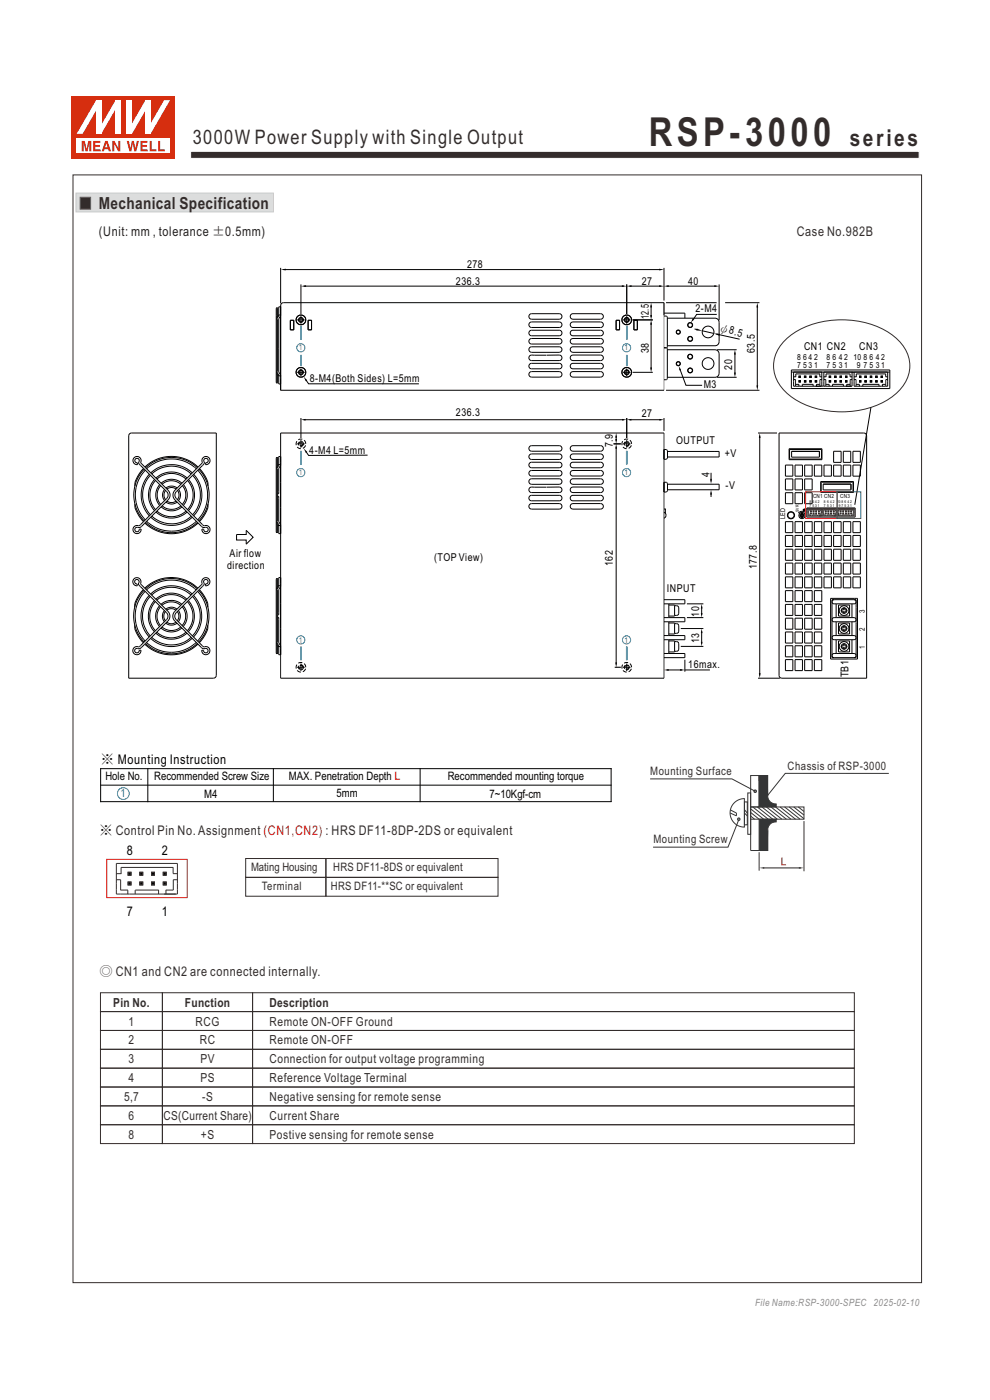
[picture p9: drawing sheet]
<svg xmlns="http://www.w3.org/2000/svg" width="210mm" height="297mm" viewBox="0 0 210 297" stroke-linecap="round" stroke-linejoin="round" font-family="sans-serif">
<path d="M16.1 41h41.9v4h-41.9z" fill-rule="evenodd" fill="#dcdddd" stroke="#c9caca" stroke-width=".21"/>
<path d="M17 41.8h2.2v2.6h-2.2z" fill-rule="evenodd" fill="#332c2b" stroke="#5f5d5d" stroke-width=".21"/>
<path d="M21.4 166.6h108.2M31.4 163.1v7M58 163.1v6.9M89.1 163.1v7M129.6 163.1h-108.3v7h108.3M129.6 163.1v6.9" fill="none" stroke="#000" stroke-width=".21"/>
<circle cx="26.2" cy="168.3" r="1.25" fill="none" stroke="#008fd7" stroke-width=".21"/>
<g fill="none" stroke="#332c2b" stroke-width=".21">
<path d="M52.1 182.1h17v4h-17zM52.1 186.1h17v4h-17zM69.1 182.1h36.5v4h-36.5zM69.1 186.1h36.5v4h-36.5zM21.3 214.6h13.1v4h-13.1zM21.3 218.6h13.1v4h-13.1zM21.3 210.6h13.1v4h-13.1zM34.4 214.6h19.2v4h-19.2zM34.4 218.6h19.2v4h-19.2zM34.4 210.6h19.2v4h-19.2zM53.6 214.6h127.6v4h-127.6zM53.6 218.6h127.6v4h-127.6z"/>
<path d="M53.6 210.6h127.6v4h-127.6zM21.3 226.6h13.1v4h-13.1zM21.3 230.6h13.1v4h-13.1zM21.3 234.6h13.1v4h-13.1zM21.3 238.6h13.1v4h-13.1zM21.3 222.6h13.1v4h-13.1zM34.4 226.6h19.2v4h-19.2zM34.4 230.6h19.2v4h-19.2zM34.4 234.6h19.2v4h-19.2zM34.4 238.6h19.2v4h-19.2zM34.4 222.6h19.2v4h-19.2zM53.6 226.6h127.6v4h-127.6z"/>
<path d="M53.6 230.6h127.6v4h-127.6zM53.6 234.6h127.6v4h-127.6zM53.6 238.6h127.6v4h-127.6zM53.6 222.6h127.6v4h-127.6z"/>
</g>
<path d="M170.5 174.2v10.6" fill="none" stroke="#333436" stroke-width=".21"/>
<g fill="#333436">
<path d="M169.5 183.9l1 .2-1 .2z"/>
<path d="M161.1 184.1l1-.2v.4z"/>
</g>
<path d="M188.5 164.1h-21.9l-4.5 5.5" fill="none" stroke="#333436" stroke-width=".21"/>
<path d="M165.7 181.9h.3v1.4h.7v.3h-1z" fill="#f08519"/>
<path d="M155 171.8l1.2 .7v.6l-1.3-.6M157.9 170.1h.6v4.9h-.6zM157.9 172.5l.6 .6M157.9 171.8l.6 .7M159.2 164.5h1.8v6.7h-1.8zM159.2 171.2h11.3v2.6h-11.3zM161 164.5h1.7v1.1h-1.7zM162.7 165l.1 3.8M162.8 176.2l-.1 4.2M159.2 180.4h1.8" fill="none" stroke="#333436" stroke-width=".21"/>
<g fill="#333436">
<path d="M161 164.5h1.8v4.4a1.68 1.68 0 0 0 1.8 1.7v.6h-3.6z"/>
<path d="M161.6 167.9l.4 .4v-.2h-.5zM161.6 167.9l.2 .2zM161.6 167.9l.2-.1v.5h.2zM161.8 167.8l.2 .1-.3 .4h.1zM161.9 168.1l.1-.2zM161.6 168.1l.1 .2 .3-.4 .1 .2zM161.7 168l-.1 .2 .5-.1-.1 .3zM161.9 168.2l.1 .2zM161.7 168l.3 .4-.2 .1v-.5zM161.8 168v.5l-.2-.1 .4-.4zM161.5 168.1l.5 .1v-.2l-.4 .4z"/>
</g>
<path d="M161 164.5h1.8v4.4a1.68 1.68 0 0 0 1.8 1.7v.6h-3.6z" fill="none" stroke="#333436" stroke-width=".21"/>
<path d="M161 173.8h3.6v.6h-.4a1.59 1.59 0 0 0-1.3 1.3v4.7h-1.9z" fill="#333436"/>
<path d="M137.9 165.2h17.4l4.9 2.7M156.7 173.9l-2.3 5.8h-15.9M158.6 168.2h.6v8.8h-.6zM159.2 173.8v6.6M161 173.8h3.6v.6h-.4a1.59 1.59 0 0 0-1.3 1.3v4.7h-1.9zM161 180.8v3.9M161.9 184.1h8" fill="none" stroke="#333436" stroke-width=".21"/>
<g fill="#333436">
<path d="M156.4 173.5l.4 .4-.5-.1zM156.4 173.5l.3-.1v.5h.1zM156.7 173.4l.3 .1-.4 .4h.1zM156.6 173.8l.4-.3 .1 .2zM156.6 173.7l.5 .1-.1 .2zM156.6 173.7l.4 .3-.3 .2v-.5zM156.7 173.7v.5l-.3-.2 .4-.3zM156.6 173.9l.2-.2zM156.3 173.8h.5l-.4 .2zM159.9 167.6l.4 .3h-.5zM159.9 167.6l.3-.1v.5l.1-.1zM160.2 167.5l.3 .1-.3 .4zM160.1 167.9l.2-.1zM160.1 167.9l.4-.3 .1 .2zM160.1 167.8l.5 .1-.1 .2zM160.1 167.8l.3 .3-.2 .1zM160.2 167.7v.5l-.3-.1 .4-.3zM159.8 167.9h.5l-.4 .2z"/>
<path d="M162.1 169.2l.3 .3 .1-.1h-.5zM162.2 169.1l.2-.1v.5zM162.4 169l.3 .1-.3 .4zM162.3 169.4l.1 .1 .3-.4 .1 .3zM162.4 169.3l-.1 .1h.5l-.1 .3zM162.4 169.3l.3 .4h-.1l-.2 .1zM162.4 169.3v.5l-.1-.1h-.1zM162 169.4h.5l-.1-.1-.2 .4z"/>
</g>
<g fill="none" stroke="#333436" stroke-width=".21">
<path d="M155.8 170.3a3 3 0 0 1 2.1-.9v6.1a3 3 0 0 1-2.8-1.9 3 3 0 0 1 .7-3.3zM159.2 171.6l2.8 2.2M159.2 172.4l1.8 1.4M159.2 173.1l.9 .7M159.7 171.2l3.3 2.6M160.6 171.2l3.3 2.6M161.6 171.2l3.3 2.6M162.6 171.2l3.2 2.6M163.5 171.2l3.3 2.6M164.5 171.2l3.3 2.6M165.5 171.2l3.2 2.6M166.4 171.2l3.3 2.6"/>
<path d="M167.4 171.2l3.1 2.5M168.4 171.2l2.1 1.7M169.3 171.2l1.2 1"/>
</g>
<path d="M15.5 37.1h180v235h-180z" fill="none" stroke="#332c2b" stroke-width=".21"/>
<path d="M40.4 32.1h154.6v1.5h-154.6z" fill-rule="evenodd" fill="#332c2b" stroke="#fefefe" stroke-width=".21"/>
<g fill="#000" stroke="#332c2b" stroke-width=".21">
<path d="M171.9 108.4l.2 .1z" fill-rule="evenodd"/>
<path d="M171.9 108.9l.2 .1z" fill-rule="evenodd"/>
<path d="M172.5 108.4l.1 .1z" fill-rule="evenodd"/>
<path d="M172.5 108.9l.1 .1z" fill-rule="evenodd"/>
<path d="M173.1 108.4l.1 .1z" fill-rule="evenodd"/>
<path d="M173.1 108.9l.1 .1z" fill-rule="evenodd"/>
<path d="M173.6 108.4l.2 .1z" fill-rule="evenodd"/>
<path d="M173.6 108.9l.2 .1z" fill-rule="evenodd"/>
<path d="M175.1 108.4l.1 .1z" fill-rule="evenodd"/>
<path d="M175.1 108.9l.1 .1z" fill-rule="evenodd"/>
<path d="M175.6 108.4l.2 .1z" fill-rule="evenodd"/>
<path d="M175.6 108.9l.2 .1z" fill-rule="evenodd"/>
<path d="M176.2 108.4l.2 .1z" fill-rule="evenodd"/>
<path d="M176.2 108.9l.2 .1z" fill-rule="evenodd"/>
<path d="M176.8 108.4l.1 .1z" fill-rule="evenodd"/>
<path d="M176.8 108.9l.1 .1z" fill-rule="evenodd"/>
<path d="M178.2 108.4l.2 .1z" fill-rule="evenodd"/>
<path d="M178.2 108.9l.2 .1z" fill-rule="evenodd"/>
<path d="M178.8 108.4l.1 .1z" fill-rule="evenodd"/>
<path d="M178.8 108.9l.1 .1z" fill-rule="evenodd"/>
<path d="M179.4 108.4l.1 .1z" fill-rule="evenodd"/>
<path d="M179.4 108.9l.1 .1z" fill-rule="evenodd"/>
<path d="M179.9 108.4l.2 .1z" fill-rule="evenodd"/>
<path d="M179.9 108.9l.2 .1z" fill-rule="evenodd"/>
<path d="M180.5 108.4l.1 .1z" fill-rule="evenodd"/>
<path d="M180.5 108.9l.1 .1z" fill-rule="evenodd"/>
<path d="M27.2 187.1h.6v.6h-.6z" fill-rule="evenodd"/>
<path d="M27.2 185h.6v.7h-.6z" fill-rule="evenodd"/>
<path d="M29.7 185h.6v.7h-.6z" fill-rule="evenodd"/>
<path d="M29.7 187.1h.6v.6h-.6z" fill-rule="evenodd"/>
<path d="M32.1 185h.7v.7h-.7z" fill-rule="evenodd"/>
<path d="M32.1 187.1h.7v.6h-.7z" fill-rule="evenodd"/>
<path d="M34.6 185h.7v.7h-.7z" fill-rule="evenodd"/>
<path d="M34.6 187.1h.7v.6h-.7z" fill-rule="evenodd"/>
</g>
<g fill="none" stroke="#332c2b" stroke-width=".21">
<path d="M166.3 72.4a17.8 17.8 0 0 1 15.6-4.3 14.7 14.7 0 0 1 9.6 5.2 7.3 7.3 0 0 1-1.7 10.4 19.2 19.2 0 0 1-22.5 0 7.4 7.4 0 0 1-1-11.3zM171.4 108.5h.2M171.4 108h2.9v1.4h-2.9zM171.4 108.8h.2v.6M171.6 109.3h.3v.1M171.9 108.9l.2 .1zM171.9 108.4l.2 .1zM172.3 109.4v-.1h1.1v.1M172.5 108.4l.1 .1zM172.5 108.9l.1 .1zM173.1 108.4l.1 .1zM173.1 108.9l.1 .1z"/>
<path d="M173.6 108.4l.2 .1zM173.6 108.9l.2 .1zM174.1 109.3h-.3v.1M174.3 108.5h-.2v-.3h-2.5v.3M174.3 108.8h-.2v.6M174.5 108.5h.3M174.5 108.8h.2v.6M174.7 109.3h.4v.1M175.1 108.9l.1 .1zM175.1 108.4l.1 .1zM175.4 109.4v-.1h1.1l.1 .1M175.6 108.4l.2 .1z"/>
<path d="M175.6 108.9l.2 .1zM176.2 108.4l.2 .1zM176.2 108.9l.2 .1zM176.8 108.4l.1 .1zM176.8 108.9l.1 .1zM177.3 109.3h-.4v.1M177.5 108.5h-.3l.1-.3h-2.6v.3M177.5 108v1.4h-3v-1.4h3M177.5 108.8h-.2v.6M177.7 108.5h.2M177.7 108.8h.2v.6M177.9 109.3h.3v.1"/>
<path d="M178.2 108.9l.2 .1zM178.2 108.4l.2 .1zM178.6 109.3v.1M178.6 109.3h1.7v.1M178.8 108.4l.1 .1zM178.8 108.9l.1 .1zM179.4 108.4l.1 .1zM179.4 108.9l.1 .1zM179.9 108.4l.2 .1zM179.9 108.9l.2 .1zM180.5 108.4l.1 .1zM180.5 108.9l.1 .1z"/>
<path d="M181 109.3h-.4v.1M181.2 108v1.4h-3.5v-1.4h3.7M181.2 108.5h-.2v-.3h-3.1v.3M181.2 108.8h-.2v.6M24.7 183.2h12.9v6.5h-12.9zM24.7 185.3h1M24.7 186.6h.9v2.2h1.5M27.1 188.8v.9M27.2 187.1h.6v.6h-.6zM27.2 185h.6v.7h-.6zM29.7 185h.6v.7h-.6zM29.7 187.1h.6v.6h-.6z"/>
<path d="M32.1 185h.7v.7h-.7zM32.1 187.1h.7v.6h-.7zM33.6 188.8h-4.9v.9M33.6 188.8v.9M34.6 185h.7v.7h-.7zM34.6 187.1h.7v.6h-.7zM35.2 188.8h1.5M35.2 188.8v.9M36.7 185.3h.9M36.7 185.3v-1.3h-11v1.4M37.7 186.6h-.9v2.2"/>
</g>
<path d="M170.9 104.3h6.7v5.7h-6.7zM22.6 182.3h17.1v8.1h-17.1z" fill="none" stroke="#e62129" stroke-width=".21"/>
<g fill="none" stroke="#000" stroke-width=".21">
<path d="M59.5 56.8v7.6M60.1 57.2h80.2M140.8 56.8v7M58.7 79l.4 .5v2h.4M58.8 65.3l-.2 .1v15.7l.2 .2M58.8 65.3l.1 .1v1.6M58.8 65.3v1.9M58.8 67.8v11M58.8 79.3v2M58.8 78.8v.5M58.8 67.8l.1 .1v10.8l-.1 .1M58.8 79.3l.1 .2"/>
<path d="M58.9 79.5v1.6l-.1 .2M58.9 67l-.2 .3 .1 .5M58.9 79.5l.2 .3M59.1 79.7h.4M59.1 66.8h.4M59.1 66.8l-.2 .2M59.5 65.1h-.4v1.9l-.4 .6M59.5 67l-.4 .6v11.4l.4 .5M61.6 67.9h.7v2.1h-.7zM63 67.9h1.6M63 79h1.6M63.8 60.3v6.3"/>
<path d="M63.8 67.1v1.6M63.8 78.2v1.6M64.4 60.7h68M65.4 67.9h.7v2.1h-.7zM112.3 66.8l.4-.3h5.9a.59 .59 0 0 1 .6 .6 .59 .59 0 0 1-.6 .6h-5.8l-.4-.1-.2-.3zM112.3 77.3l.4-.2h5.9a.58 .58 0 0 1 .6 .6 .58 .58 0 0 1-.6 .5h-5.9l-.5-.3zM112.3 73.8l.4-.2h5.9a.59 .59 0 0 1 .6 .6 .59 .59 0 0 1-.6 .5h-5.8l-.4-.1-.2-.3zM112.3 72l.5-.2h5.8a.59 .59 0 0 1 .6 .6 .59 .59 0 0 1-.6 .6h-5.9l-.5-.4zM112.3 79l.5-.2h5.8a.59 .59 0 0 1 .6 .6 .59 .59 0 0 1-.6 .6h-5.8l-.6-.4zM112.4 70.2l.3-.1h5.9a.59 .59 0 0 1 .6 .5 .59 .59 0 0 1-.6 .6h-5.9l-.5-.4zM112.4 68.4l.4-.1h5.8a.59 .59 0 0 1 .6 .6 .59 .59 0 0 1-.6 .6h-5.9l-.5-.4zM115.8 75.4l-3-.1a.59 .59 0 0 0-.6 .6 .59 .59 0 0 0 .6 .6h5.8a.59 .59 0 0 0 .6-.6 .59 .59 0 0 0-.6-.6l-2.7 .1"/>
<path d="M121.1 77.3l.3-.2h6a.58 .58 0 0 1 .6 .6 .58 .58 0 0 1-.6 .5h-6l-.4-.3zM121.1 66.8l.3-.3h6a.59 .59 0 0 1 .6 .6 .59 .59 0 0 1-.6 .6h-5.9l-.3-.1-.2-.3zM121.1 72l.4-.2h5.9a.59 .59 0 0 1 .6 .6 .59 .59 0 0 1-.6 .6h-6l-.4-.4zM121.2 68.4l.3-.1h5.9a.59 .59 0 0 1 .6 .6 .59 .59 0 0 1-.6 .6h-6l-.4-.4zM121.2 70.2l.2-.1h6a.59 .59 0 0 1 .6 .5 .59 .59 0 0 1-.6 .6h-6l-.4-.4zM121.2 73.7l.2-.1h6a.59 .59 0 0 1 .6 .6 .59 .59 0 0 1-.6 .5h-5.9l-.3-.1-.2-.3zM121.2 75.5l.3-.2h5.9a.59 .59 0 0 1 .6 .6 .59 .59 0 0 1-.6 .6h-5.9l-.5-.4zM121.2 79l.3-.2h5.9a.59 .59 0 0 1 .6 .6 .59 .59 0 0 1-.6 .6h-5.9l-.5-.4zM130.7 67.9h.7v2.1h-.7zM132.1 67.9h1.7M132.1 79h1.7M132.9 60.3v6.3"/>
<path d="M132.9 67.1v1.6M132.9 78.2v1.6M133.5 60.7h6.8M134.2 67.9h4.3M134.2 79h4.3M134.5 67.9h.7v2.1h-.7zM138.1 64.8v2.5M138.1 68.5v9.9M140.8 67h.5l.3 .3v6.3l-.2 .2M140.8 73.8h.5l.3 .2v6.3l-.3 .3h-.5M140.8 66.9v-2.7h-80.8l-.3 .2-.2 .4v18h81.3M140.8 66.4h4.5v1.1"/>
<path d="M141.3 64.2h10.7M141.4 60.7h10.6M141.6 67.5h10.2l.5 .3 .2 .6v4.1l-.1 .4-.4 .4h-10.4M141.6 74.2h10.1l.6 .3 .2 .6v4.1l-.1 .4-.4 .4h-10.4M144.2 78.2l1.3 3.5h3.4M147.3 69.8l.6 .1M149 70.2l2.4 .5M151.9 70.9l5 1.1M152 66.7h-4.2l-.9 1.3M152.1 74.2h4.2M152.5 60.3v7.6M153.8 64.2h7.3"/>
<path d="M155.9 74.8v4.7M160.6 64.8v17.4M167.9 78.5h20.8v3.9h-20.8zM167.9 78.9h20.8M168.3 79.9h.5M169.5 79.8h.3v.3h-.3zM170.6 79.8h.3v.3h-.3zM171.8 79.8h.3v.3h-.3zM172.9 79.8h.3v.3h-.3zM173.9 79.3v.6h.4M173.9 79.3h-5.1v.6M174.3 78.9v3"/>
<path d="M174.8 79.9h.4M174.8 78.9v3M175.9 79.8h.3v.3h-.3zM177.1 79.8h.2v.3h-.2zM178.2 79.8h.3v.3h-.3zM179.4 79.8h.2v.3h-.2zM180.3 79.3h-5.1v.6M180.3 79.3v.6h.4M180.7 78.9h.4M180.7 78.9v3h-12.4v-3M181.2 79.9h.5M182.3 79.8h.3v.3h-.3z"/>
<path d="M183.5 79.8h.3v.3h-.3zM184.6 79.8h.3v.3h-.3zM185.8 79.8h.3v.3h-.3zM186.9 79.8h.3v.3h-.3zM188.3 78.9v3h-7.1v-3M188.3 79.9h-.4v-.6h-6.3v.6M27.4 92.1l.4-.2h18.1v51.4l-.2 .4-.2 .1-18.2 .1v-51.4zM30.4 99.4l-.5 .6a5.5 5.5 0 0 0-1.3 3.1M30.6 99.5l-1.2-1.3a.55 .55 0 0 0 .1-.7 .55 .55 0 0 0-.7-.2l-.2 .5 .2 .3 .3 .1 .1 .4a.88 .88 0 0 1-1-1 .88 .88 0 0 1 1.2-.7 .88 .88 0 0 1 .5 1.3l5.9 5.9a1.45 1.45 0 0 1-.1 1.9l-4.8 4.8M30.6 99.5a7.9 7.9 0 0 0 0 11M30.6 99.5l4.8 4.8a1.04 1.04 0 0 1 0 1.5l-5.8 5.7a1.04 1.04 0 0 0-1.4 .9 .86 .86 0 0 0 1 .8 .86 .86 0 0 0 .7-1l-.4 .1a.49 .49 0 0 1-.5 .5 .49 .49 0 0 1-.4-.7 .49 .49 0 0 1 .7-.2l.6-.1 1-1M30.7 99.1a8.2 8.2 0 0 1 11.3 0"/>
<path d="M30.8 99.7a7.7 7.7 0 0 0 0 10.6M30.9 99.2a8 8 0 0 1 11 0M31.1 99.4a7.8 7.8 0 0 1 10.6 0M42 99.7a7.7 7.7 0 0 1-.1 10.6M42.2 99.5a8 8 0 0 1 0 11M42.3 99.4l.5 .6a5.2 5.2 0 0 1 1.3 3.1M43 97.1a.87 .87 0 0 1 1.5 .3 .87 .87 0 0 1-.9 1.2v-.4a.48 .48 0 0 0 .5-.6 .48 .48 0 0 0-.7-.3 .48 .48 0 0 0-.1 .7l-.1 .5-5.8 5.8a1 1 0 0 0 0 1.5l5.7 5.7a1.05 1.05 0 0 1 1.4 .9 .86 .86 0 0 1-.9 .8 .86 .86 0 0 1-.8-1l.4 .1a.49 .49 0 0 0 .6 .5 .49 .49 0 0 0 .4-.7 .49 .49 0 0 0-.8-.2l-.6-.2-5.7-5.7a1.46 1.46 0 0 1 0-2l5.8-5.7v-.8zM58.8 97l-.2 .2v15.6l.2 .2M58.8 97l.1 .2v1.6M58.8 99.5l.1 .1v10.8l-.1 .1M58.8 97v2M58.8 99.5v11"/>
<path d="M59.1 98.5l-.4 .6 .1 .4M59.1 98.6h.4M59.5 91.9h81.3v52h-81.3zM59.5 96.8h-.4v2l-.4 .5M59.5 98.8l-.4 .5v5.4h-.2M63 94.2h1.6M63.8 88.7v4.2M63.8 93.4v1.6M64.4 89h68M64.8 80.5l.7 .9h23.4M64.9 95.8l.6 .8h12.5M112.3 94.8l.4-.3h5.9a.59 .59 0 0 1 .6 .6 .59 .59 0 0 1-.6 .6h-5.8l-.4-.1-.2-.3z"/>
<path d="M112.3 98.3l.4-.2h5.9a.59 .59 0 0 1 .6 .5 .59 .59 0 0 1-.6 .6h-5.8l-.4-.1-.2-.3zM112.4 96.4l.4-.1h5.8a.59 .59 0 0 1 .6 .6 .59 .59 0 0 1-.6 .6h-5.9l-.5-.4zM121.1 94.8l.3-.3h6a.59 .59 0 0 1 .6 .6 .59 .59 0 0 1-.6 .6h-5.9l-.3-.1-.2-.3zM121.1 98.3l.3-.2h6a.59 .59 0 0 1 .6 .5 .59 .59 0 0 1-.6 .6h-5.9l-.3-.1-.2-.3zM121.2 96.4l.3-.1h5.9a.59 .59 0 0 1 .6 .6 .59 .59 0 0 1-.6 .6h-6l-.4-.4zM130.1 94.2h1.6M130.7 92.4v1.2M130.7 94.8v46.2M132.1 94.2h1.7M132.9 88.7v4.2M132.9 93.4v1.6M133.5 89h6.8"/>
<path d="M140.8 95.4h.5l.3 .2v1.6l-.3 .2h-.5M140.8 88.7v2.7M141.3 82.8h19.8M141.6 95.8h10.9v1.1h-10.9M152.1 80h4.2M160.8 91.9h4M161.2 92.4v50.9M165.3 91.9h18l.4 .3 .1 51.7h-17.9l-.4-.2-.2-.2zM166.6 98.7h1.6v2.3h-1.6zM167.4 95.2h7v2.3h-7zM167.5 95.4h6.7v1.9l-6.6 .1zM167.9 95.8h5.9v1.2h-5.9z"/>
<path d="M168.3 80.5h.5v1.4M168.6 98.7h1.6v2.3h-1.6zM168.8 81.5h.7v.4M169.5 80.8h.3v.2h-.3zM170.6 80.8h.3v.2h-.3zM170.7 98.7h1.6v2.3h-1.6zM171.8 80.8h.3v.2h-.3zM172.5 81.5h-2.3v.4M172.5 81.5v.4M172.7 98.7h1.6v2.3h-1.6zM172.9 80.8h.3v.2h-.3zM173.2 81.5h.7"/>
<path d="M173.2 81.5v.4M174.3 80.5h-.4v1.4M174.8 80.5h.4v1.4M174.8 98.7h1.6v2.3h-1.6zM175.2 81.5h.7v.4M175.9 80.8h.3v.2h-.3zM176.8 98.7h1.6v2.3h-1.6zM176.8 95.7h1.6v2.4h-1.6zM177.1 80.8h.2v.2h-.2zM178.2 80.8h.3v.2h-.3zM178.9 98.7h1.6v2.3h-1.6zM178.9 95.7h1.6v2.4h-1.6z"/>
<path d="M178.9 81.5h-2.3v.4M178.9 81.5v.4M179.4 80.8h.2v.2h-.2zM179.6 81.5h.7M179.6 81.5v.4M180.3 80.5v1.4M180.3 80.5h.5M180.9 98.7h1.6v2.3h-1.6zM180.9 95.7h1.6v2.4h-1.6zM181.2 80.5h.4M181.6 81.5h.7M181.6 80.5v1.4"/>
<path d="M182.3 81.5v.4M182.3 80.8h.3v.2h-.3zM183.5 80.8h.3v.2h-.3zM184.6 80.8h.3v.2h-.3zM184.7 86.4l-3.4 20.7M185.8 80.8h.3v.2h-.3zM186.4 81.5h-3.4v.4M186.5 81.5v.4M186.9 80.8h.3v.2h-.3zM187.2 81.5h.7M187.2 81.5v.4M188.3 80.5h-.4v1.4"/>
<path d="M28.6 106.9v.8l.3 .7 .6 1 .9 1.3M30.7 111a8.1 8.1 0 0 0 11.3 0M30.9 110.8a8 8 0 0 0 11 0M31.1 110.6a7.7 7.7 0 0 0 10.6 0M31.7 100.6a6.5 6.5 0 0 0 0 8.8M31.9 100.8a6.2 6.2 0 0 0 0 8.4M32 100.3a6.4 6.4 0 0 1 8.8 0M32 109.7a6.5 6.5 0 0 0 8.8 0M32.2 100.5a6.1 6.1 0 0 1 8.4 0M32.2 109.5a6.2 6.2 0 0 0 8.4 0M32.8 101.7a4.9 4.9 0 0 0 0 6.6M33 101.9a4.6 4.6 0 0 0 0 6.2"/>
<path d="M33.1 101.4a4.9 4.9 0 0 1 6.6 0M33.1 108.6a4.9 4.9 0 0 0 6.6 0M33.3 108.4a4.6 4.6 0 0 0 6.2 0M33.3 101.6a4.6 4.6 0 0 1 6.2 0M33.9 102.8a3.4 3.4 0 0 0 0 4.4M34.1 103a3.1 3.1 0 0 0 0 4M34.2 107.5a3.3 3.3 0 0 0 4.4 0M34.4 102.7a3 3 0 0 1 4 0M34.4 107.3a3 3 0 0 0 4 0M34.9 103.8l-.1 .2a1.87 1.87 0 0 0 .1 2.2M35.1 104l-.3 1 .3 1M35.2 106.5a1.88 1.88 0 0 0 2.4 0"/>
<path d="M35.2 103.5a1.91 1.91 0 0 1 2.4 0M35.4 106.3l.8 .3h.5l.7-.3M35.4 103.7l1-.3 1 .4M37.6 104l.4 .8-.1 .6-.3 .6M37.9 103.8a1.89 1.89 0 0 1 0 2.4M38.6 102.5a3.3 3.3 0 0 0-4.4 0M38.7 103a3 3 0 0 1 0 4M38.9 102.8a3.4 3.4 0 0 1 0 4.4M39.8 101.9a4.6 4.6 0 0 1 0 6.2M40 101.7a4.9 4.9 0 0 1 0 6.6M40.9 100.8a6.1 6.1 0 0 1-.1 8.4M41.1 100.6a6.5 6.5 0 0 1 0 8.8"/>
<path d="M44.1 106.9a5.4 5.4 0 0 1-1.5 3.5l-.2 .2M50.2 113.4h2v-.9l1.5 1.5-1.5 1.4v-.8h-2zM58.7 110.7l.4 .6v1.9h.4M58.8 110.5v.5M58.8 111v2M58.8 111l.1 .3M58.9 111.3v1.5l-.1 .2M58.9 105.3h.2v5.4l.4 .6M58.9 111.3l.2 .3M59.1 111.5h.4M112.3 105.3l.4-.2h5.9a.58 .58 0 0 1 .6 .6 .58 .58 0 0 1-.6 .5h-5.9l-.5-.3zM112.3 101.8l.4-.2h5.9a.59 .59 0 0 1 .6 .6 .59 .59 0 0 1-.6 .5h-5.8l-.4-.1-.2-.3z"/>
<path d="M112.3 100l.5-.2h5.8a.59 .59 0 0 1 .6 .6 .59 .59 0 0 1-.6 .6h-5.9l-.5-.4zM112.3 107l.5-.2h5.8a.59 .59 0 0 1 .6 .6 .59 .59 0 0 1-.6 .6h-5.8l-.6-.4zM115.8 103.4l-3-.1a.59 .59 0 0 0-.6 .6 .59 .59 0 0 0 .6 .6h5.8a.59 .59 0 0 0 .6-.6 .59 .59 0 0 0-.6-.6l-2.7 .1M121.1 105.3l.3-.2h6a.58 .58 0 0 1 .6 .6 .58 .58 0 0 1-.6 .5h-6l-.4-.3zM121.1 100l.4-.2h5.9a.59 .59 0 0 1 .6 .6 .59 .59 0 0 1-.6 .6h-6l-.4-.4zM121.1 101.8l.3-.2h6a.59 .59 0 0 1 .6 .6 .59 .59 0 0 1-.6 .5h-5.9l-.3-.1-.2-.3zM121.1 103.5l.4-.2h5.9a.59 .59 0 0 1 .6 .6 .59 .59 0 0 1-.6 .6h-5.9l-.5-.4zM121.1 107l.4-.2h5.9a.59 .59 0 0 1 .6 .6 .59 .59 0 0 1-.6 .6h-5.9l-.5-.4zM140.8 102.3h.5l.3 .2v1.6l-.3 .3h-.5M140.8 108h.3v.9M140.8 108.7l.3 .2 .2 .4M141.3 109.3l-.2 .4-.3 .2"/>
<path d="M141.3 109.3h.1M141.6 102.7h10.9v1.2h-10.9M150.8 100.3v1.8M150.8 104.5v.9M166.6 101.6h1.6v2.3h-1.6zM166.6 104.5h1.6v2.4h-1.6zM166.6 110.7h1.6v2.3h-1.6zM166.6 113.6h1.6v2.3h-1.6zM166.6 116.5h1.6v2.4h-1.6zM166.6 119.5h1.6v2.3h-1.6zM168.6 101.6h1.6v2.3h-1.6zM168.6 104.5h1.6v2.4h-1.6z"/>
<path d="M168.6 110.7h1.6v2.3h-1.6zM168.6 113.6h1.6v2.3h-1.6zM168.6 116.5h1.6v2.4h-1.6zM168.6 119.5h1.6v2.3h-1.6zM170 109l.4 .2-.2 .5-.4-.2zM170.7 101.6h1.6v2.3h-1.6zM170.7 104.5h1.6v2.4h-1.6zM170.7 110.7h1.6v2.3h-1.6zM170.7 113.6h1.6v2.3h-1.6zM170.7 116.5h1.6v2.4h-1.6zM170.7 119.5h1.6v2.3h-1.6zM170.9 108.7l-.5-.2a.97 .97 0 0 0-1 .4"/>
<path d="M171.1 107.8h10.3v1.9h-10.3zM171.1 108h10.1M172.7 110.7h1.6v2.3h-1.6zM172.7 113.6h1.6v2.3h-1.6zM172.7 116.5h1.6v2.4h-1.6zM172.7 119.5h1.6v2.3h-1.6zM174.1 102.2h6.9v2.3h-6.9zM174.2 102.3h6.7v2h-6.7zM174.3 109.4h.2M174.6 102.7h5.9v1.2h-5.9zM174.8 110.7h1.6v2.3h-1.6zM174.8 113.6h1.6v2.3h-1.6z"/>
<path d="M174.8 116.5h1.6v2.4h-1.6zM174.8 119.5h1.6v2.3h-1.6zM176.8 110.7h1.6v2.3h-1.6zM176.8 113.6h1.6v2.3h-1.6zM176.8 116.5h1.6v2.4h-1.6zM176.8 119.5h1.6v2.3h-1.6zM178.9 110.7h1.6v2.3h-1.6zM178.9 113.6h1.6v2.3h-1.6zM178.9 116.5h1.6v2.4h-1.6zM178.9 119.5h1.6v2.3h-1.6zM180.9 110.7h1.6v2.3h-1.6zM180.9 113.6h1.6v2.3h-1.6z"/>
<path d="M180.9 116.5h1.6v2.4h-1.6zM180.9 119.5h1.6v2.3h-1.6zM28.5 122.8a.92 .92 0 0 1 1.1 0 .92 .92 0 0 1 .2 1.1l5.9 5.9a1.46 1.46 0 0 1-.1 1.9l-5.5 5.6a1.29 1.29 0 0 1-1.3 .3 .47 .47 0 0 0 0 .8 .47 .47 0 0 0 .7-.4l.4-.1a.88 .88 0 0 1-1 1 .88 .88 0 0 1-.7-1.2 .88 .88 0 0 1 1.2-.5l5.9-5.8a1.04 1.04 0 0 0 0-1.4l-5.9-6.1a.54 .54 0 0 0 0-.8 .54 .54 0 0 0-.8 .1v.4l.5 .3v.4a.87 .87 0 0 1-.8-.5 .87 .87 0 0 1 .2-1zM28.6 132.6a5.5 5.5 0 0 0 1.3 3.2l.5 .6M30.4 125.1l-.7 .9-.8 1.3-.3 .8v.7M30.6 125.2a7.9 7.9 0 0 0 0 11M30.7 124.8a8.2 8.2 0 0 1 11.3 0M30.7 136.7a8.2 8.2 0 0 0 11.3 0M30.8 125.4a7.7 7.7 0 0 0 0 10.6M30.9 136.5a8 8 0 0 0 11 0M31.1 125.1a7.7 7.7 0 0 1 10.5 0M31.1 136.3a7.7 7.7 0 0 0 10.5 0"/>
<path d="M31.6 126.3a6.5 6.5 0 0 0 0 8.8M31.9 126.5a6.2 6.2 0 0 0 0 8.4M31.9 126a6.4 6.4 0 0 1 8.9 0M31.9 135.4a6.4 6.4 0 0 0 8.9 0M32.2 126.2a6.1 6.1 0 0 1 8.3 0M32.2 135.2a6.2 6.2 0 0 0 8.3 0M32.8 127.4a4.9 4.9 0 0 0 0 6.6M33 127.6a4.6 4.6 0 0 0 0 6.2M33 127.1a4.9 4.9 0 0 1 6.7 0M33 134.3a4.9 4.9 0 0 0 6.7 0M33.3 134.1a4.6 4.6 0 0 0 6.1 0M33.3 127.3a4.7 4.7 0 0 1 6.1 0"/>
<path d="M33.8 128.5a3.4 3.4 0 0 0 0 4.4M34 128.7a3 3 0 0 0 0 4M34.1 133.2a3.3 3.3 0 0 0 4.5 0M34.3 128.4a3 3 0 0 1 4 0M34.4 133a3 3 0 0 0 4 0M34.9 129.5a1.89 1.89 0 0 0 0 2.4M35.1 129.7a1.55 1.55 0 0 0 0 2M35.2 132.2a1.91 1.91 0 0 0 2.3 0M35.4 132l.8 .3h.5l.6-.3M35.4 129.4l.9-.3 1 .3M37.5 129.2a1.89 1.89 0 0 0-2.3 0M37.6 129.7l.3 .8v.6l-.3 .6"/>
<path d="M37.8 129.5l.2 .2a1.9 1.9 0 0 1-.2 2.2M38.6 128.2a3.3 3.3 0 0 0-4.5 0M38.7 128.7a3.1 3.1 0 0 1-.1 4M38.9 128.5a3.4 3.4 0 0 1 0 4.4M39.7 127.6a4.6 4.6 0 0 1 0 6.2M39.9 127.4a4.9 4.9 0 0 1 0 6.6M40.8 126.5a6.1 6.1 0 0 1 0 8.4M41.1 126.3a6.5 6.5 0 0 1 0 8.8M41.9 124.9a8 8 0 0 0-11 0M41.9 125.4a7.7 7.7 0 0 1 0 10.6M42.1 125.2a8 8 0 0 1 0 11M42.3 125.1l.5 .6a5.4 5.4 0 0 1 1.3 3.1"/>
<path d="M43.1 122.7a.86 .86 0 0 1 1.4 .5 .86 .86 0 0 1-.9 1.1v-.4a.48 .48 0 0 0 .5-.6 .48 .48 0 0 0-.7-.3 .48 .48 0 0 0-.1 .7l-.1 .5-6.1 6.2a1.03 1.03 0 0 0 .3 1l5.8 5.8a.89 .89 0 0 1 1.2 .3 .89 .89 0 0 1-.3 1.2 .89 .89 0 0 1-1.2-.3l-.1-.5 .4 .1a.48 .48 0 0 0 .5 .5 .48 .48 0 0 0 .4-.7 .48 .48 0 0 0-.7-.2l-.6-.2-5.7-5.7a1.46 1.46 0 0 1 0-2l5.5-5.5a.75 .75 0 0 0 .2-1zM44.1 132.6a5.5 5.5 0 0 1-1.6 3.5l-.2 .2M58.7 136.4l.4 .6v1.9h.4M58.8 122.7l-.2 .2v15.6l.2 .2M58.8 122.7l.1 .2v1.6M58.8 125.2l.1 .1v10.8l-.1 .1M58.8 122.7v2M58.8 125.2v11M58.8 136.7v2M58.8 136.2l-.1 .5 .2 .3M58.9 137v1.5l-.1 .2M58.9 131h.2v5.4l.4 .6"/>
<path d="M58.9 137l.2 .3M59.1 124.2l-.4 .5 .1 .5M59.1 137.2h.4M59.1 124.3h.4M59.5 122.5h-.4v2l-.4 .5M59.5 124.5l-.4 .5v5.4h-.2M140.8 127.2h4.5v.9h-4.5M140.8 131h4.5v.9h-4.5M140.8 134.8h4.5v.9h-4.5M140.8 138.6h4.5v.9h-4.5M141.9 128.4h1.2v2.3h-1.2M141.9 132.2h1.2v2.3h-1.2"/>
<path d="M141.9 136h1.2v2.3h-1.2M141.9 128.1v2.9M141.9 131.9v2.9M141.9 135.7v2.9M143.1 128.5h.6l.3 .5-.1 1.3-.2 .2-.6 .1M143.1 136.1h.6l.3 .5-.1 1.4-.2 .1-.6 .1M143.1 132.3h.6l.3 .5-.1 1.4-.2 .1-.6 .1M144.4 133.3h4.8M144.4 137.1h4.8M145.3 139.9v2.6M145.7 128.1h3.5M145.7 131h3.5"/>
<path d="M148.8 128.7v1.8M148.8 133.9v2.7M166.6 122.4h1.6v2.3h-1.6zM166.6 125.3h1.6v2.3h-1.6zM166.6 128.2h1.6v2.4h-1.6zM166.6 131.1h1.6v2.4h-1.6zM166.6 134.1h1.6v2.3h-1.6zM166.6 137h1.6v2.3h-1.6zM166.6 139.9h1.6v2.4h-1.6zM168.6 122.4h1.6v2.3h-1.6zM168.6 125.3h1.6v2.3h-1.6zM168.6 128.2h1.6v2.4h-1.6z"/>
<path d="M168.6 131.1h1.6v2.4h-1.6zM168.6 134.1h1.6v2.3h-1.6zM168.6 137h1.6v2.3h-1.6zM168.6 139.9h1.6v2.4h-1.6zM170.7 122.4h1.6v2.3h-1.6zM170.7 125.3h1.6v2.3h-1.6zM170.7 128.2h1.6v2.4h-1.6zM170.7 131.1h1.6v2.4h-1.6zM170.7 134.1h1.6v2.3h-1.6zM170.7 137h1.6v2.3h-1.6zM170.7 139.9h1.6v2.4h-1.6zM172.7 122.4h1.6v2.3h-1.6z"/>
<path d="M172.7 125.3h1.6v2.3h-1.6zM172.7 128.2h1.6v2.4h-1.6zM172.7 131.1h1.6v2.4h-1.6zM172.7 134.1h1.6v2.3h-1.6zM172.7 137h1.6v2.3h-1.6zM172.7 139.9h1.6v2.4h-1.6zM174.8 122.4h1.6v2.3h-1.6zM176.2 126.9h5.7v12.9h-5.7zM176.5 127.2h5.1v12.3h-5.1zM176.7 131.1l4.5-.1a.44 .44 0 0 1 .4 .5 .44 .44 0 0 1-.4 .4h-4.3a.44 .44 0 0 1-.4-.3 .44 .44 0 0 1 .2-.5zM176.7 134.9l4.5-.1a.44 .44 0 0 1 .4 .5 .44 .44 0 0 1-.4 .4h-4.3a.44 .44 0 0 1-.4-.3 .44 .44 0 0 1 .2-.5zM176.8 122.4h1.6v2.3h-1.6z"/>
<path d="M176.9 127.2a.44 .44 0 0 0-.4 .5 .44 .44 0 0 0 .4 .4h4.3a.44 .44 0 0 0 .4-.4 .44 .44 0 0 0-.4-.5M176.9 139.5a.44 .44 0 0 1-.4-.4 .44 .44 0 0 1 .4-.5h4.3a.44 .44 0 0 1 .4 .5 .44 .44 0 0 1-.4 .4M177.4 128.1v2.9M177.4 131.9v2.9M177.4 135.7v2.9M177.9 128.4h2.3v2.3h-2.3zM177.9 132.2h2.3v2.3h-2.3zM177.9 136h2.3v2.3h-2.3zM178.5 129.7l.4 .4M178.5 129.4v.3M178.5 137.3l.4 .4M178.5 137v.3"/>
<path d="M178.5 133.5l.4 .4M178.5 133.2v.3M178.5 133.5h.4v.4M178.5 129.7h.4v.4M178.5 137.3h.4v.4M178.9 122.4h1.6v2.3h-1.6zM178.9 129l-.4 .4M178.9 129h.3M178.9 130.1h.3M178.9 137.7h.3M178.9 136.6l-.4 .4M178.9 136.6h.3"/>
<path d="M178.9 133.9h.3M178.9 132.8h.3M178.9 132.8l-.4 .4M178.9 136.6v.4h-.4M178.9 129v.4h-.4M178.9 132.8v.4h-.4M179.2 129l.4 .4M179.2 136.6l.4 .4M179.2 132.8l.4 .4M179.2 136.6v.4h.4M179.2 129v.4h.4M179.2 132.8v.4h.4"/>
<path d="M179.6 129.4v.3M179.6 129.7l-.4 .4M179.6 137.3l-.4 .4M179.6 137v.3M179.6 133.5l-.4 .4M179.6 133.2v.3M179.6 133.5h-.4v.4M179.6 129.7h-.4v.4M179.6 137.3h-.4v.4M180.7 128.1v2.9M180.7 131.9v2.9M180.7 135.7v2.9"/>
<path d="M180.9 122.4h1.6v2.3h-1.6zM63 141.6h1.6M63.8 140.8v1.6M130.4 141.6h1.3M132.1 141.6h1.7M132.9 140.8v1.6M141.4 142.1h3.3M145.3 142.1h5.3M160.8 143.9h4.6"/>
<circle cx="63.8" cy="67.9" r=".53"/>
<circle cx="63.8" cy="79" r="1.03"/>
<circle cx="63.8" cy="67.9" r="1.03"/>
<circle cx="63.8" cy="67.9" r=".4"/>
<circle cx="63.8" cy="79" r=".53"/>
<circle cx="63.8" cy="79" r=".4"/>
<circle cx="63.8" cy="79" r="1.02"/>
<circle cx="63.8" cy="67.9" r="1.02"/>
<circle cx="132.9" cy="67.9" r=".4"/>
<circle cx="132.9" cy="79" r="1.02"/>
<circle cx="132.9" cy="67.9" r="1.02"/>
<circle cx="132.9" cy="79" r=".4"/>
<circle cx="132.9" cy="67.9" r=".52"/>
<circle cx="132.9" cy="79" r="1.03"/>
<circle cx="132.9" cy="67.9" r="1.03"/>
<circle cx="133" cy="79" r=".53"/>
<circle cx="143.9" cy="70.4" r=".38"/>
<circle cx="143.9" cy="77.2" r=".38"/>
<circle cx="143.9" cy="77.2" r=".44"/>
<circle cx="143.9" cy="70.4" r=".44"/>
<circle cx="146.4" cy="69" r=".53"/>
<circle cx="146.4" cy="71.9" r=".53"/>
<circle cx="146.4" cy="69" r=".47"/>
<circle cx="146.4" cy="75.7" r=".52"/>
<circle cx="146.4" cy="78.6" r=".52"/>
<circle cx="146.4" cy="78.6" r=".47"/>
<circle cx="146.4" cy="75.7" r=".47"/>
<circle cx="146.4" cy="71.9" r=".47"/>
<circle cx="150.2" cy="77.1" r="1.25"/>
<circle cx="150.2" cy="70.4" r="1.24"/>
<circle cx="167.8" cy="109.3" r=".65"/>
<circle cx="167.8" cy="109.3" r=".76"/>
<circle cx="170.1" cy="109.4" r=".66"/>
<circle cx="170.1" cy="109.4" r=".43"/>
<circle cx="179" cy="129.5" r="1.02"/>
<circle cx="179" cy="133.3" r="1.02"/>
<circle cx="179" cy="137.1" r="1.02"/>
</g>
<path d="M140.8 64.2v18.6" fill="none" stroke="#000" stroke-width=".23"/>
<g fill="none" stroke="#000" stroke-width=".21" stroke-dasharray=".9 .4" stroke-linecap="butt">
<circle cx="63.8" cy="94.2" r="1.03"/>
<circle cx="63.8" cy="94.2" r=".52"/>
<circle cx="63.8" cy="94.2" r=".4"/>
<circle cx="132.9" cy="94.2" r="1.02"/>
<circle cx="132.9" cy="94.2" r=".4"/>
<circle cx="132.9" cy="94.2" r=".53"/>
<circle cx="63.8" cy="141.6" r=".53"/>
<circle cx="63.8" cy="141.6" r="1.03"/>
<circle cx="63.8" cy="141.6" r=".4"/>
<circle cx="132.9" cy="141.6" r="1.02"/>
<circle cx="132.9" cy="141.6" r=".4"/>
<circle cx="132.9" cy="141.6" r=".53"/>
</g>
<g fill="#000">
<path d="M59.5 57.2l1.1-.2v.4zM139.8 57l1.1 .2-1.1 .2zM63.8 60.7l1.1-.2v.4zM131.9 60.5l1.1 .2-1.1 .2zM132.9 60.7l1.1-.2v.4zM138.1 64.2l.2 1h-.4zM137.9 66.8h.4l-.2 1.1zM138.1 67.8l.2 1.1h-.4zM137.9 77.9h.4l-.2 1.1zM139.8 60.5l1.1 .2-1.1 .2zM140.8 60.7l1.1-.2v.4zM144 77.6l.5 .9-.3 .1z"/>
<path d="M147 67.5l.3 .2-.8 .8zM147.8 69.7l1.2 .5-1.3-.1zM151.5 60.5l1.1 .2-1.1 .2zM151.4 70.7l1.3 .1-.1 .4zM155.9 74.1l.2 1.1h-.4zM155.7 79h.4l-.2 1.1zM160.6 64.2l.2 1h-.3zM63.8 89l1-.1v.3zM64.4 79.9l.8 .8-.3 .2zM64.4 95.1l.8 .8-.3 .2zM130.7 91.8l.2 1.1h-.4zM130.5 93.1h.4l-.2 1.1z"/>
<path d="M130.7 94.1l.2 1.1h-.4zM132 88.9l.9 .1-.9 .2zM132.9 89l1-.1v.3zM139.9 88.9l.9 .1-.9 .2zM160.5 81.8h.3l-.2 1zM161.2 91.9l.1 1h-.3zM150.8 103.9l.2 1h-.3zM150.7 101.6h.3l-.2 1.1zM170.9 108.6l-.1 .2-.1-.1zM170.9 108.6l-.1 .2zM170.8 108.8l.1-.1v.2zM170.9 108.6v.1z"/>
<path d="M171 108.5v.1zM148.8 133.3l.2 1h-.3zM148.7 136.2h.3l-.2 .9zM148.8 128.1l.2 1h-.3zM148.7 130.1h.3l-.2 .9zM130.5 140.5h.4l-.2 1.1zM140.8 142.1l1.1-.2v.4zM144.2 141.9l1.1 .2-1.1 .2zM161 142.8h.3l-.1 1.1z"/>
</g>
<g fill="#000" stroke="#000" stroke-width=".21">
<path d="M169.5 79.8h.3v.3h-.3z" fill-rule="evenodd"/>
<path d="M170.6 79.8h.3v.3h-.3z" fill-rule="evenodd"/>
<path d="M171.8 79.8h.3v.3h-.3z" fill-rule="evenodd"/>
<path d="M172.9 79.8h.3v.3h-.3z" fill-rule="evenodd"/>
<path d="M175.9 79.8h.3v.3h-.3z" fill-rule="evenodd"/>
<path d="M177.1 79.8h.2v.3h-.2z" fill-rule="evenodd"/>
<path d="M178.2 79.8h.3v.3h-.3z" fill-rule="evenodd"/>
<path d="M179.4 79.8h.2v.3h-.2z" fill-rule="evenodd"/>
<path d="M182.3 79.8h.3v.3h-.3z" fill-rule="evenodd"/>
<path d="M183.5 79.8h.3v.3h-.3z" fill-rule="evenodd"/>
<path d="M184.6 79.8h.3v.3h-.3z" fill-rule="evenodd"/>
<path d="M185.8 79.8h.3v.3h-.3z" fill-rule="evenodd"/>
<path d="M186.9 79.8h.3v.3h-.3z" fill-rule="evenodd"/>
<path d="M169.5 80.8h.3v.2h-.3z" fill-rule="evenodd"/>
<path d="M170.6 80.8h.3v.2h-.3z" fill-rule="evenodd"/>
<path d="M171.8 80.8h.3v.2h-.3z" fill-rule="evenodd"/>
<path d="M172.9 80.8h.3v.2h-.3z" fill-rule="evenodd"/>
<path d="M175.9 80.8h.3v.2h-.3z" fill-rule="evenodd"/>
<path d="M177.1 80.8h.2v.2h-.2z" fill-rule="evenodd"/>
<path d="M178.2 80.8h.3v.2h-.3z" fill-rule="evenodd"/>
<path d="M179.4 80.8h.2v.2h-.2z" fill-rule="evenodd"/>
<path d="M182.3 80.8h.3v.2h-.3z" fill-rule="evenodd"/>
<path d="M183.5 80.8h.3v.2h-.3z" fill-rule="evenodd"/>
<path d="M184.6 80.8h.3v.2h-.3z" fill-rule="evenodd"/>
<path d="M185.8 80.8h.3v.2h-.3z" fill-rule="evenodd"/>
<path d="M186.9 80.8h.3v.2h-.3z" fill-rule="evenodd"/>
</g>
<g fill="none" stroke="#008fd7" stroke-width=".21">
<path d="M63.9 69.2v2.9M63.9 75.3v2.4M133 69.2v2.9M133 75.3v2.4M63.8 95.6v3M132.9 95.6v3M63.8 137.1v3M132.9 137.1v3"/>
<circle cx="63.8" cy="73.8" r=".87"/>
<circle cx="132.9" cy="73.8" r=".87"/>
<circle cx="63.8" cy="100.3" r=".87"/>
<circle cx="132.9" cy="100.3" r=".87"/>
<circle cx="63.8" cy="135.8" r=".87"/>
<circle cx="132.9" cy="135.8" r=".87"/>
</g>
<path d="M177.6 104.3h5v5.7h-5z" fill="none" stroke="#009b4c" stroke-width=".21"/>
<path d="M15.2 20.4h22v13.2h-22z" fill-rule="evenodd" fill="#d62e0f"/>
<path d="M16.3 29.4h19.8v3.1h-19.8z" fill-rule="evenodd" fill="#fefefe"/>
<g fill="#d62e0f">
<path d="M26.9 29.9h.4l.4 1.6 .3-1.6h.4l.3 1.6 .3-1.6h.5l-.6 2.2h-.4l-.3-1.7-.3 1.7h-.4z" fill-rule="evenodd"/>
<path d="M29.8 29.9h1.5v.4h-1.1v.5h1v.3h-1v.6h1.1v.4h-1.5z" fill-rule="evenodd"/>
<path d="M31.7 29.9h.5v1.8h1v.4h-1.5z" fill-rule="evenodd"/>
<path d="M33.5 29.9h.5v1.8h1v.4h-1.5z" fill-rule="evenodd"/>
<path d="M17.3 29.9h.7l.4 1.7 .3-1.7h.7v2.2h-.4v-1.8l-.4 1.8h-.5l-.4-1.8v1.8h-.4z" fill-rule="evenodd"/>
<path d="M19.8 29.9h1.5v.4h-1.1v.5h1v.3h-1v.6h1.2v.4h-1.6z" fill-rule="evenodd"/>
<path d="M22.6 30.4l.2 .9h-.5zM22.3 29.9l-.7 2.2h.4l.2-.4h.7l.2 .4h.5l-.8-2.2z" fill-rule="evenodd"/>
<path d="M23.8 29.9h.5l.8 1.5v-1.5h.4v2.2h-.4l-.9-1.6v1.6h-.4z" fill-rule="evenodd"/>
</g>
<g fill="#fff">
<path d="M24.5 21.3h1.1v7.1h-1.1z" fill-rule="evenodd"/>
<path d="M24.5 21.3h1.1l-4.1 7.1h-1.1z" fill-rule="evenodd"/>
<path d="M20.4 21.3h1.1v7.1h-1.1z" fill-rule="evenodd"/>
<path d="M20.4 21.3h1.1v.3l-4 6.8h-1.2z" fill-rule="evenodd"/>
<path d="M30.8 21.3h1.1v7.1h-1.1z" fill-rule="evenodd"/>
<path d="M34.8 21.3h1.3l-4.2 7.1h-1v-.3z" fill-rule="evenodd"/>
<path d="M26.9 21.3h1.1v7.1h-1.1z" fill-rule="evenodd"/>
<path d="M30.8 21.3h1.1v.2l-3.9 6.9h-1.1v-.3z" fill-rule="evenodd"/>
</g>
<text font-size="8.5" fill="#332c2b" x="137.6" y="31">RSP-3000</text>
<text font-size="4.9" fill="#332c2b" x="180.2" y="31">series</text>
<text font-size="4.2" fill="#332c2b" x="40.9" y="30.6">3000W Power Supply with Single Output</text>
<text font-size="3.5" fill="#332c2b" x="20.9" y="44.3">Mechanical Specification</text>
<text font-size="2.8" fill="#231f20" x="21" y="50.1">(Unit: mm , tolerance ±0.5mm)</text>
<g font-size="2.8" fill="#332c2b">
<text x="169" y="50.1">Case No.982B</text>
<text x="21.1" y="207.1">◎ CN1 and CN2 are connected internally.</text>
</g>
<g font-size="2.8">
<text x="21.4" y="162">※ Mounting Instruction</text>
<text x="21.1" y="177.1">※ Control Pin No. Assignment (CN1,CN2) : HRS DF11-8DP-2DS or equivalent</text>
<text x="26.9" y="181.4">8</text>
<text x="34.3" y="181.4">2</text>
<text x="26.9" y="194.3">7</text>
<text x="34.3" y="194.3">1</text>
</g>
<g font-size="2.6" fill="#332c2b">
<text x="24" y="213.6">Pin No.</text>
<text x="39.2" y="213.6">Function</text>
<text x="57.2" y="213.7">Description</text>
<text x="27.3" y="217.6">1</text>
<text x="27.3" y="221.6">2</text>
<text x="41.5" y="217.6">RCG</text>
<text x="42.4" y="221.6">RC</text>
<text x="57.2" y="217.6">Remote ON-OFF Ground</text>
<text x="57.2" y="221.6">Remote ON-OFF</text>
<text x="27.3" y="225.6">3</text>
<text x="42.6" y="225.6">PV</text>
<text x="57.2" y="225.6">Connection for output voltage programming</text>
<text x="26.3" y="233.6">5,7</text>
<text x="27.3" y="229.6">4</text>
<text x="42.5" y="229.6">PS</text>
<text x="42.9" y="233.6">-S</text>
<text x="57.2" y="229.6">Reference Voltage Terminal</text>
<text x="57.2" y="233.6">Negative sensing for remote sense</text>
<text x="27.3" y="237.6">6</text>
<text x="34.7" y="237.6">CS(Current Share)</text>
<text x="57.2" y="237.6">Current Share</text>
<text x="27.3" y="241.6">8</text>
<text x="42.6" y="241.6">+S</text>
<text x="57.2" y="241.6">Postive sensing for remote sense</text>
</g>
<g font-size="2.5">
<text x="22.4" y="165.5">Hole No.</text>
<text x="32.7" y="165.5">Recommended Screw Size</text>
<text x="61.3" y="165.5">MAX. Penetration Depth L</text>
<text x="95" y="165.5">Recommended mounting torque</text>
<text x="43.3" y="169.3">M4</text>
<text x="71.4" y="169.1">5mm</text>
<text x="103.8" y="169.3">7~10Kgf-cm</text>
</g>
<g font-size="2.5" fill="#332c2b">
<text x="137.9" y="164.5">Mounting Surface</text>
<text x="167.1" y="163.3">Chassis of RSP-3000</text>
<text x="138.6" y="178.8">Mounting Screw</text>
<text x="53.2" y="184.8">Mating Housing</text>
<text x="70.7" y="184.8">HRS DF11-8DS or equivalent</text>
<text x="55.6" y="188.8">Terminal</text>
<text x="70.2" y="188.8">HRS DF11-**SC or equivalent</text>
</g>
<text font-size="2.5" fill="#008fd7" x="25.6" y="169.2">1</text>
<g font-size="2.3">
<text x="99.1" y="56.9">278</text>
<text x="96.7" y="60.4">236.3</text>
<text x="136.2" y="60.4">27</text>
<text x="146" y="60.4">40</text>
<text x="137.6" y="67.7" transform="rotate(-90 137.6 67.7)">12.5</text>
<text x="147.5" y="66.3">2-M4</text>
<text x="152.3" y="70.1" transform="rotate(15 152.3 70.1)">ψ8.5</text>
<text x="137.6" y="75" transform="rotate(-90 137.6 75)">38</text>
<text x="160.1" y="74.9" transform="rotate(-90 160.1 74.9)">63.5</text>
<text x="170.6" y="74.2">CN1 CN2</text>
<text x="182.3" y="74.2">CN3</text>
<text x="65.7" y="81">8-M4(Both Sides) L=5mm</text>
<text x="149.3" y="82.4">M3</text>
<text x="155.3" y="78.5" transform="rotate(-90 155.3 78.5)">20</text>
<text x="96.7" y="88.3">236.3</text>
<text x="136.2" y="88.4">27</text>
<text x="130" y="94.8" transform="rotate(-90 130 94.8)">7.9</text>
<text x="143.4" y="94.2">OUTPUT</text>
<text x="65.6" y="96.3">4-M4 L=5mm</text>
<text x="150.5" y="101.3" transform="rotate(-90 150.5 101.3)">4</text>
<text x="153.8" y="97">+V</text>
<text x="153.9" y="103.7">-V</text>
<text x="48.7" y="118.2">Air flow</text>
<text x="92.1" y="119">(TOP View)</text>
<text x="48.2" y="120.8">direction</text>
<text x="130" y="120.1" transform="rotate(-90 130 120.1)">162</text>
<text x="141.5" y="125.6">INPUT</text>
<text x="160.5" y="120.8" transform="rotate(-90 160.5 120.8)">177.8</text>
<text x="148.3" y="130.8" transform="rotate(-90 148.3 130.8)">10</text>
<text x="148.3" y="136.5" transform="rotate(-90 148.3 136.5)">13</text>
<text x="146" y="141.8">16max.</text>
<text x="180" y="143.7" transform="rotate(-90 180 143.7)">TB1</text>
</g>
<text font-size="2.1" fill="#8b8b8c" x="160.2" y="277">File Name:RSP-3000-SPEC 2025-02-10</text>
<g font-size="1.8">
<text x="169.1" y="76.4">8</text>
<text x="170.4" y="76.4">64</text>
<text x="172.7" y="76.4">2</text>
<text x="175.3" y="76.4">8</text>
<text x="176.6" y="76.4">6</text>
<text x="177.9" y="76.4">4</text>
<text x="179.1" y="76.4">2</text>
<text x="181" y="76.4">10</text>
<text x="183.2" y="76.4">8</text>
<text x="184.4" y="76.4">6</text>
<text x="185.8" y="76.4">4</text>
<text x="186.9" y="76.4">2</text>
<text x="169.1" y="78.1">7</text>
<text x="170.4" y="78.1">53</text>
<text x="172.7" y="78.1">1</text>
<text x="175.3" y="78.1">7</text>
<text x="176.6" y="78.1">5</text>
<text x="177.9" y="78.1">3</text>
<text x="179.1" y="78.1">1</text>
<text x="181.8" y="78.1">9</text>
<text x="183.2" y="78.1">7</text>
<text x="184.4" y="78.1">5</text>
<text x="185.8" y="78.1">3</text>
<text x="186.9" y="78.1">1</text>
</g>
<g font-size="1.7" fill="#008fd7">
<text x="63.4" y="74.3">1</text>
<text x="132.5" y="74.3">1</text>
<text x="63.4" y="100.8">1</text>
<text x="132.5" y="100.8">1</text>
<text x="63.4" y="136.3">1</text>
<text x="132.5" y="136.3">1</text>
</g>
<g font-size="1.6">
<text x="183.4" y="130.1" transform="rotate(-90 183.4 130.1)">3</text>
<text x="183.4" y="137.7" transform="rotate(-90 183.4 137.7)">1</text>
<text x="183.4" y="133.9" transform="rotate(-90 183.4 133.9)">2</text>
</g>
<text font-size="1.4" x="166.6" y="110.2" transform="rotate(-90 166.6 110.2)">LED</text>
<g font-size="1.2">
<text x="172.5" y="105.7">CN1 CN2</text>
<text x="178.2" y="105.7">CN3</text>
</g>
<text font-size="1" x="171" y="108.4" transform="rotate(-90 171 108.4)">+</text>
<text font-size=".9" x="169.5" y="108.6" transform="rotate(-90 169.5 108.6)">SVR</text>
<g font-size=".8">
<text x="171.7" y="106.7">8</text>
<text x="171.7" y="107.6">7</text>
<text x="172.4" y="106.7">6</text>
<text x="172.4" y="107.6">5</text>
<text x="172.9" y="106.7">4</text>
<text x="172.9" y="107.6">3</text>
<text x="173.5" y="106.7">2</text>
<text x="173.5" y="107.6">1</text>
<text x="174.8" y="106.7">8</text>
<text x="174.8" y="107.6">7</text>
<text x="175.4" y="106.7">6</text>
<text x="175.4" y="107.6">5</text>
<text x="176.1" y="106.7">4</text>
<text x="176.1" y="107.6">3</text>
<text x="176.7" y="106.7">2</text>
<text x="176.7" y="107.6">1</text>
<text x="177.6" y="106.7">10</text>
<text x="178" y="107.6">9</text>
<text x="178.5" y="106.7">8</text>
<text x="178.5" y="107.6">7</text>
<text x="179.1" y="106.7">6</text>
<text x="179.1" y="107.6">5</text>
<text x="179.8" y="106.7">4</text>
<text x="179.8" y="107.6">3</text>
<text x="180.4" y="106.7">2</text>
<text x="180.4" y="107.6">1</text>
</g>
</svg>
